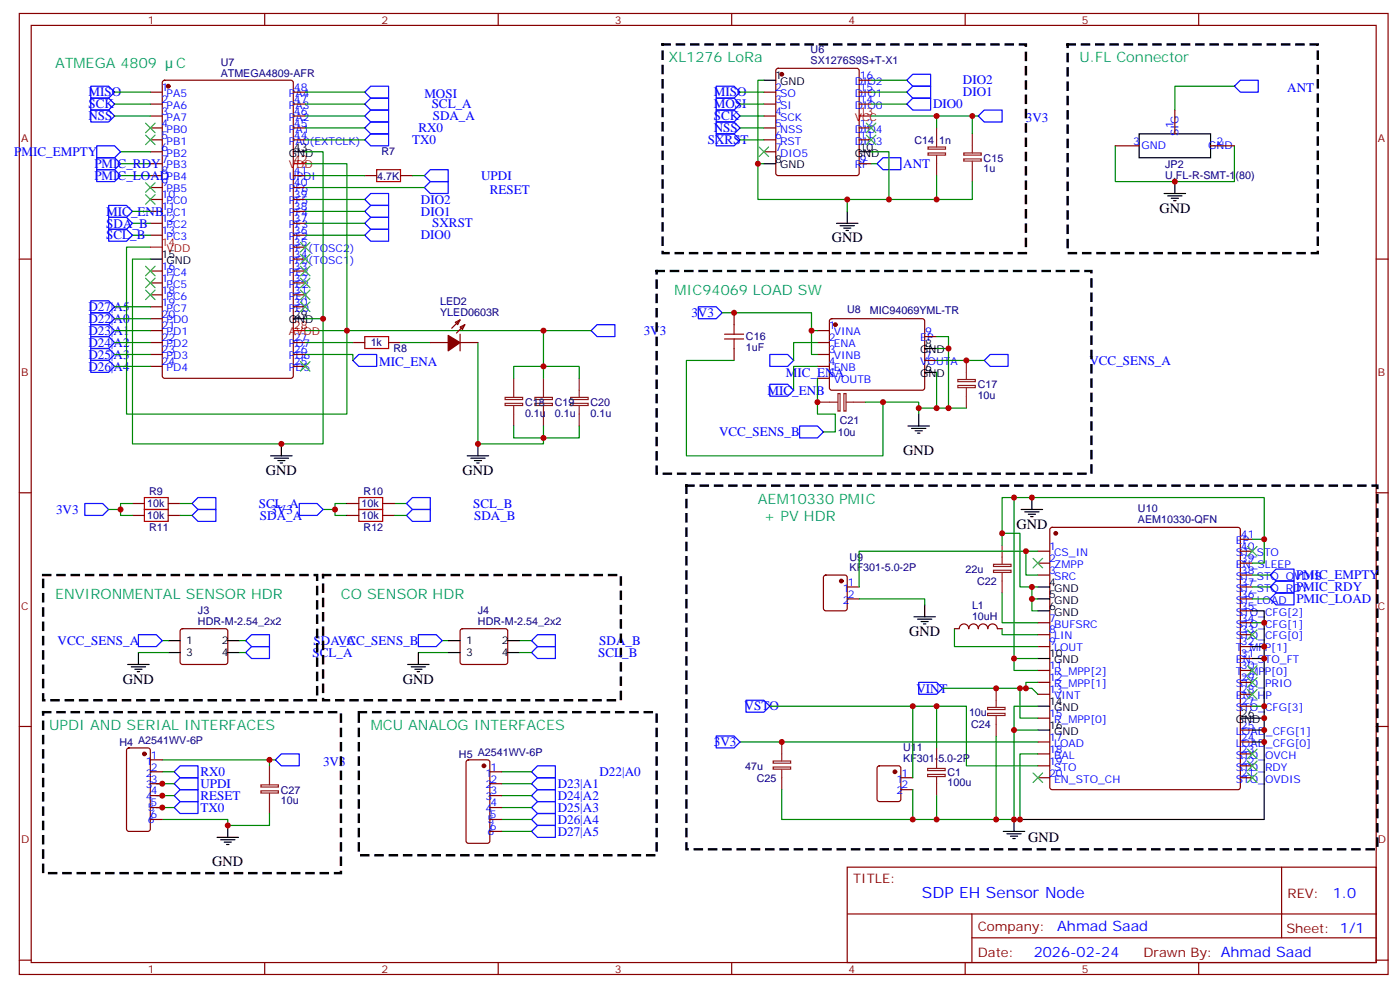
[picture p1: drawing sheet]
<svg xmlns="http://www.w3.org/2000/svg" width="415mm" height="292mm" viewBox="0 0 415 292" stroke-linecap="round" stroke-linejoin="round" font-family="sans-serif">
<g fill="none" stroke="#870000" stroke-width=".35">
<path d="M5.7 4h405.4v284.3h-405.4zM9.2 7.5h398.3v277.3h-398.3zM78.4 4v3.5M147.5 4v3.5M216.7 4v3.5M285.8 4v3.5M355 4v3.5M44.5 27.3h3.5M44.5 30.8h3.5M44.5 34.3h3.5M44.5 37.9h3.5M48.3 23.9l.5-.2h37.3l.7 .5 .1 87-.5 .7h-37.6l-.7-.4-.1-87.1z"/>
<path d="M86.9 27.3h3.5M86.9 30.8h3.5M86.9 34.3h3.5M86.9 37.9h3.5M226.2 27.3h3.5M226.2 30.8h3.5M226.2 34.3h3.5M226.2 37.9h3.5M230 20.4l.4-.2h23.3l.5 .2 .2 .5v30.4l-.2 .5-.5 .2h-23.3l-.5-.3-.2-.4v-30.4zM254.4 27.3h3.6M254.4 30.8h3.6M254.4 37.9h3.6"/>
<path d="M254.4 23.7h3.6M347.9 32.6v7M44.5 41.4h3.5M44.5 44.9h3.5M44.5 48.4h3.5M44.5 52h3.5M44.5 55.5h3.5M44.5 59h3.5M86.9 41.4h3.5M86.9 52h3.5M86.9 55.5h3.5M86.9 59h3.5"/>
<path d="M108 52h3.5M118.6 52h3.5M226.2 41.4h3.5M226.2 44.9h3.5M254.4 41.4h3.6M254.4 48.4h3.6M330.3 43.1h7M358.5 43.1h7M5.7 76.7h3.5M44.5 62.5h3.5M44.5 66.1h3.5M44.5 69.6h3.5"/>
<path d="M86.9 76.7h3.5M86.9 62.5h3.5M86.9 66.1h3.5M86.9 69.6h3.5M86.9 73.1h3.5M407.5 76.7h3.6M44.5 80.2h3.5M44.5 83.7h3.5M44.5 87.2h3.5M44.5 90.8h3.5M44.5 94.3h3.5M44.5 97.8h3.5"/>
<path d="M86.9 80.2h3.5M86.9 83.7h3.5M86.9 87.2h3.5M86.9 90.8h3.5M134.8 95.4l1.4-.7-.7 1.4zM136.2 96.8l1.5-.7-.8 1.4zM136.2 98.9v4.9M136.2 94.7l-2.4 2.4M137.7 96.1l-2.5 2.4M217.4 92.5v3.6M242.1 97.8h3.5M245.8 94.5l.5-.2h26.8l.5 .2 .2 .5v20l-.7 .5-27.1-.1-.4-.6v-19.8z"/>
<path d="M273.8 99.6h3.6M44.5 101.4h3.5M44.5 104.9h3.5M44.5 108.4h3.5M86.9 101.4h3.5M86.9 104.9h3.5M86.9 108.4h3.5M104.5 101.4h3.5M115.1 101.4h3.5M127.4 101.4h5.3M136.2 101.4h5.3M217.4 103.1v3.5"/>
<path d="M242.1 101.4h3.5M242.1 104.9h3.5M242.1 108.4h3.5M242.1 111.9h3.5M273.8 106.6h3.6M5.7 145.8h3.5M39.2 149h3.6M39.2 152.5h3.6M49.8 149h3.5M49.8 152.5h3.5M102.7 149h3.6M102.7 152.5h3.6"/>
<path d="M113.3 149h3.5M113.3 152.5h3.5M311.1 156.2l.5-.2h55l.5 .2 .2 .5v76.2l-.2 .5-.5 .2h-55l-.5-.2-.2-.5v-76.2zM367.3 159.6h3.5M407.5 145.8h3.6M244.1 170.4l.4-.3h5.7l.6 .5 .1 9.4-.5 .7h-5.9l-.6-.4-.1-9.4zM250.9 177.2h3.5M250.9 173.7h3.5M307.3 163.1h3.6M307.3 166.6h3.6M307.3 170.1h3.6M367.3 163.1h3.5"/>
<path d="M367.3 166.6h3.5M367.3 170.1h3.5M367.3 177.2h3.5M367.3 173.7h3.5M53.6 186.2l.4-.2h12.7l.5 .2 .3 .5-.1 9.5-.7 .4-12.9-.1-.5-.6v-9.2zM136.5 186.2l.4-.2h12.7l.5 .2 .3 .5-.1 9.5-.7 .4-12.9-.1-.5-.6v-9.2zM282.6 186h1.5a1.41 1.41 0 0 1 1.4-1.4 1.41 1.41 0 0 1 1.4 1.4 1.41 1.41 0 0 1 1.4-1.4 1.41 1.41 0 0 1 1.4 1.4 1.41 1.41 0 0 1 1.4-1.4 1.41 1.41 0 0 1 1.4 1.4 1.41 1.41 0 0 1 1.4-1.4 1.41 1.41 0 0 1 1.4 1.4h1.5M307.3 184.3h3.6M307.3 187.8h3.6M307.3 191.3h3.6M307.3 198.4h3.6M367.3 184.3h3.5"/>
<path d="M367.3 187.8h3.5M367.3 191.3h3.5M367.3 198.4h3.5M367.3 194.8h3.5M367.3 180.7h3.5M5.7 214.9h3.5M307.3 201.9h3.6M307.3 205.4h3.6M307.3 212.5h3.6M307.3 219.5h3.6M367.3 201.9h3.5M367.3 205.4h3.5"/>
<path d="M367.3 219.5h3.5M367.3 216h3.5M367.3 209h3.5M407.5 214.9h3.6M37.7 221.5l.5-.2h5.6l.7 .4v23.6l-.4 .6-5.9 .1-.7-.5v-23.5zM44.5 228.4h3.5M44.5 231.9h3.5M44.5 235.4h3.5M44.5 238.9h3.5M44.5 224.8h3.5M138.2 225l.5-.2h5.7l.6 .5 .1 23.5-.5 .7h-5.9l-.6-.4-.1-23.6zM145.1 228.4h3.5"/>
<path d="M145.1 231.9h3.5M145.1 235.4h3.5M145.1 238.9h3.5M259.9 226.8l.5-.2h5.7l.6 .4 .1 9.5-.5 .6-5.9 .1-.6-.5-.1-9.4zM266.8 230.1h3.5M266.8 233.6h3.5M307.3 223.1h3.6M307.3 226.6h3.6M307.3 230.1h3.6M367.3 223.1h3.5M367.3 226.6h3.5M367.3 230.1h3.5"/>
<path d="M44.5 242.5h3.5M145.1 242.5h3.5M145.1 246h3.5M250.9 256.6h156.6v28.2h-156.6zM379.5 256.6v20.9M250.9 270.4h156.5M287.8 277.5h119.6M287.8 270.4v14.1M5.7 284.1h3.5M78.4 284.8v3.5M147.5 284.8v3.5M216.7 284.8v3.5"/>
<path d="M285.8 284.8v3.5M355 284.8v3.5M407.5 284.1h3.6"/>
</g>
<g fill="#870000" stroke="#870000" stroke-width=".35">
<path d="M132.7 99.2l3.5 2.2-3.5 2.4z"/>
<circle cx="49.8" cy="25.5" r=".53"/>
<circle cx="231.5" cy="22" r=".53"/>
<circle cx="247.4" cy="96.1" r=".53"/>
<circle cx="312.6" cy="157.8" r=".53"/>
<circle cx="143.3" cy="226.6" r=".53"/>
<circle cx="42.8" cy="223.1" r=".53"/>
<circle cx="249.1" cy="171.9" r=".53"/>
<circle cx="265" cy="228.4" r=".53"/>
</g>
<path d="M254.4 34.3h3.6M86.9 48.4h3.5M44.5 73.1h3.5M86.9 97.8h3.5" fill="none" stroke="#f00" stroke-width=".35"/>
<g fill="none" stroke="#000" stroke-width=".35">
<path d="M226.2 23.7h3.5M337.3 39.6h21.2v7.1h-21.2zM86.9 44.9h3.5M226.2 48.4h3.5M254.4 44.9h3.6M344.7 57.3h6.4M345.8 58h4.2M346.9 58.7h2.1M347.6 59.4h.7M347.9 53.7v3.6M44.5 76.7h3.5M247.7 66.1h6.4"/>
<path d="M248.8 66.8h4.2M249.8 67.5h2.2M250.5 68.2h.7M250.9 62.5v3.6M86.9 94.3h3.5M273.8 110.2h3.6M273.8 103.1h3.6M80.2 134.9h6.3M81.2 135.6h4.2M82.3 136.3h2.1M83 137h.7M83.3 131.3v3.6"/>
<path d="M138.4 134.9h6.3M139.4 135.6h4.3M140.5 136.3h2.1M141.2 137h.7M141.5 131.3v3.6M268.9 126h6.3M269.9 126.8h4.3M271 127.5h2.1M271.7 128.2h.7M272.1 122.5v3.5M302.4 150.7h6.4M303.5 151.4h4.2"/>
<path d="M304.5 152.2h2.1M305.2 152.9h.7M305.6 147.2v3.5M273.8 179v3.5M307.3 173.7h3.6M307.3 177.2h3.6M37.8 196.6h6.4M38.9 197.3h4.2M39.9 198h2.2M40.6 198.7h.7M41 193.1v3.5M49.8 189.5h3.5"/>
<path d="M49.8 193.1h3.5M67.5 189.5h3.5M67.5 193.1h3.5M120.7 196.6h6.4M121.8 197.3h4.2M122.8 198h2.2M123.5 198.7h.7M123.9 193.1v3.5M132.7 189.5h3.5M132.7 193.1h3.5M150.4 189.5h3.5M150.4 193.1h3.5"/>
<path d="M270.7 182.5h6.3M271.7 183.2h4.2M272.8 183.9h2.1M273.5 184.6h.7M307.3 180.7h3.6M307.3 194.8h3.6M370.8 180.7h3.6v31.8M370.8 194.8h3.6M370.8 191.3h3.6M307.3 209h3.6M307.3 216h3.6M367.3 212.5h7.1v30h-72.4"/>
<path d="M370.8 216h3.6M370.8 219.5h3.6M64.3 247.8h6.3M65.3 248.5h4.3M66.4 249.2h2.1M67.1 249.9h.7M67.5 244.2v3.6M297.1 246h6.4M298.2 246.7h4.2M299.2 247.4h2.1M299.9 248.1h.7M300.3 242.5v3.5"/>
</g>
<g fill="none" stroke="#00f" stroke-width=".35">
<path d="M26.9 25.5h5.3l1.7 1.8-1.7 1.7h-5.3zM26.9 29h5.3l1.7 1.8-1.7 1.8h-5.3zM26.9 32.6h5.3l1.7 1.7-1.7 1.8h-5.3zM108 34.3l1.8-1.7h5.3v3.5h-5.3zM109.8 39.6h5.3v3.5h-5.3l-1.8-1.7zM109.8 36.1h5.3v3.5h-5.3l-1.8-1.7zM109.8 29h5.3v3.6h-5.3l-1.8-1.8zM109.8 25.5h5.3v3.5h-5.3l-1.8-1.7zM212.1 25.5h5.3l1.7 1.8-1.7 1.7h-5.3zM212.1 29h5.3l1.7 1.8-1.7 1.8h-5.3zM212.1 32.6h5.3l1.7 1.7-1.7 1.8h-5.3zM212.1 36.1h5.3l1.7 1.8-1.7 1.7h-5.3z"/>
<path d="M212.1 39.6h5.3l1.7 1.8-1.7 1.7h-5.3zM270.3 29h5.3v3.6h-5.3l-1.8-1.8zM270.3 25.5h5.3v3.5h-5.3l-1.8-1.7zM270.3 22h5.3v3.5h-5.3l-1.8-1.8zM289.7 34.3l1.8-1.7h5.3v3.5h-5.3zM367.3 23.7h5.3v3.6h-5.3l-1.8-1.8zM28.6 43.1h5.3l1.8 1.8-1.8 1.8h-5.3zM28.6 46.7h5.3l1.8 1.7-1.8 1.8h-5.3zM28.6 50.2h5.3l1.8 1.8-1.8 1.7h-5.3zM109.8 57.3h5.3v3.5h-5.3l-1.8-1.8zM127.4 53.7h5.3v3.6h-5.3l-1.7-1.8zM127.4 50.2h5.3v3.5h-5.3l-1.7-1.7z"/>
<path d="M261.5 46.7h5.3v3.5h-5.3l-1.8-1.8zM32.2 60.8h5.3l1.7 1.7-1.7 1.8h-5.3zM32.2 64.3h5.3l1.7 1.8-1.7 1.7h-5.3zM32.2 67.8h5.3l1.7 1.8-1.7 1.8h-5.3zM109.8 67.8h5.3v3.6h-5.3l-1.8-1.8zM109.8 64.3h5.3v3.5h-5.3l-1.8-1.7zM109.8 60.8h5.3v3.5h-5.3l-1.8-1.8zM26.9 96.1h5.3l1.7 1.7-1.7 1.8h-5.3zM26.9 92.5h5.3l1.7 1.8-1.7 1.8h-5.3zM26.9 99.6h5.3l1.7 1.8-1.7 1.7h-5.3zM26.9 89h5.3l1.7 1.8-1.7 1.7h-5.3zM176.8 96.1h5.3v3.5h-5.3l-1.8-1.8z"/>
<path d="M206.8 90.8h5.3l1.8 1.7-1.8 1.8h-5.3zM26.9 106.6h5.3l1.7 1.8-1.7 1.8h-5.3zM26.9 103.1h5.3l1.7 1.8-1.7 1.7h-5.3zM104.5 106.6l1.8-1.7h5.2v3.5h-5.2zM228 104.9h5.3l1.7 1.7-1.7 1.8h-5.3zM228 113.7h5.3l1.7 1.8-1.7 1.7h-5.3zM293.2 104.9h5.3v3.5h-5.3l-1.7-1.8zM236.8 126h5.3l1.7 1.8-1.7 1.8h-5.3zM25.1 149h5.3l1.8 1.7-1.8 1.8h-5.3zM58.6 150.7h5.3v3.6h-5.3l-1.7-1.8zM58.6 147.2h5.3v3.5h-5.3l-1.7-1.7zM88.6 149h5.3l1.8 1.7-1.8 1.8h-5.3z"/>
<path d="M122.1 147.2h5.3v3.5h-5.3l-1.7-1.7zM122.1 150.7h5.3v3.6h-5.3l-1.7-1.8zM376.1 170.1l1.8-1.7h5.3v3.5h-5.3zM377.9 171.9h5.3v3.5h-5.3l-1.8-1.7zM377.9 175.4h5.3v3.6h-5.3l-1.8-1.8zM41 187.8h5.3l1.7 1.7-1.7 1.8h-5.3zM74.5 187.8h5.3v3.5h-5.3l-1.8-1.8zM74.5 191.3h5.3v3.5h-5.3l-1.8-1.7zM123.9 187.8h5.3l1.8 1.7-1.8 1.8h-5.3zM159.2 187.8h5.3v3.5h-5.3l-1.8-1.8zM159.2 191.3h5.3v3.5h-5.3l-1.8-1.7zM212.1 217.8h5.3l1.7 1.7-1.7 1.8h-5.3z"/>
<path d="M220.9 207.2h5.3l1.8 1.8-1.8 1.7h-5.3zM272.1 201.9h5.3l1.7 1.8-1.7 1.7h-5.3zM51.6 238.9l1.7-1.7h5.3v3.5h-5.3zM53.3 230.1h5.3v3.5h-5.3l-1.7-1.7zM53.3 226.6h5.3v3.5h-5.3l-1.7-1.7zM53.3 233.6h5.3v3.6h-5.3l-1.7-1.8zM83.3 223.1h5.3v3.5h-5.3l-1.7-1.8zM159.2 233.6h5.3v3.6h-5.3l-1.8-1.8zM159.2 230.1h5.3v3.5h-5.3l-1.8-1.7zM159.2 226.6h5.3v3.5h-5.3l-1.8-1.7zM159.2 237.2h5.3v3.5h-5.3l-1.8-1.8zM159.2 240.7h5.3v3.5h-5.3l-1.8-1.7z"/>
<path d="M159.2 244.2h5.3v3.6h-5.3l-1.8-1.8z"/>
</g>
<g fill="none" stroke="#008700" stroke-width=".35">
<path d="M33.9 27.3h10.6M33.9 30.8h10.6M33.9 34.3h10.6M90.4 27.3h17.6M90.4 30.8h17.6M90.4 34.3h17.6M90.4 37.9h17.6M219.1 27.3h7.1M219.1 30.8h7.1M219.1 34.3h7.1M219.1 37.9h7.1M226.2 23.7h-1.8v24.7h1.8"/>
<path d="M258 27.3h10.5M258 30.8h10.5M258 34.3h31.7M258 23.7h10.5M277.4 34.3v3.6M287.9 34.3v5.3M365.5 25.5h-17.6v7.1M35.7 52h8.8M35.7 48.4h8.8M35.7 44.9h8.8M90.4 44.9h5.3v49.4M90.4 48.4h12.3v74.1h-65.2v-49.4h7"/>
<path d="M90.4 41.4h17.6M90.4 52h17.6M90.4 55.5h35.3M90.4 59h17.6M122.1 52h3.6M219.1 41.4h7.1M250.9 59v3.5M258 44.9h5.2v14.1h-38.8v-10.6M258 48.4h1.7M277.4 52v7M287.9 53.7v5.3h-24.7M330.3 43.1v10.6h35.2v-10.6"/>
<path d="M39.2 69.6h5.3M39.2 66.1h5.3M39.2 62.5h5.3M44.5 76.7h-5.3v54.6h56.5v-37h-5.3M90.4 69.6h17.6M90.4 66.1h17.6M90.4 62.5h17.6M33.9 97.8h10.6M33.9 94.3h10.6M33.9 90.8h10.6M90.4 97.8h84.6M160.9 97.8v10.6h10.6v3.5"/>
<path d="M213.9 92.5h26.4v5.3h1.8M240.3 97.8v7.1h1.8M277.4 99.6h3.5v3.5M33.9 101.4h10.6M33.9 104.9h10.6M33.9 108.4h10.6M90.4 104.9h14.1v1.7M90.4 101.4h14.1M118.6 101.4h8.8M141.5 101.4v29.9h19.4v-1.7h10.6v-3.6M152.1 111.9v-3.5h8.8v3.5M217.4 106.6h-14.1v28.3h58.2v-15.9"/>
<path d="M242.1 101.4h-7.1v5.2M242.1 108.4h-7.1v7.1M242.1 111.9v10.6h5.3v5.3h-3.6M256.2 119h15.9v1.8M277.4 103.1h3.5v17.7M277.4 106.6h14.1M277.4 110.2v10.6M152.1 126v3.6h8.8v-3.6M286.2 120.8h-14.1v1.7M35.7 150.7v1.8h3.5M39.2 149h-3.5v1.7h-3.5M53.3 149h3.6"/>
<path d="M53.3 152.5h3.6M99.2 150.7v1.8h3.5M102.7 149h-3.5v1.7h-3.5M116.8 149h3.6M116.8 152.5h3.6M296.8 157.8h5.2v15.9h3.6M300.3 147.2v47.6h7M370.8 159.6h3.6v-12.4h-77.6v14.1M374.4 159.6v7h-3.6M254.4 177.2h19.4v1.8M296.8 175.4v8.9h10.5M303.8 163.1h-49.4v10.6"/>
<path d="M305.6 177.2v3.5h1.7M307.3 173.7h-1.7v3.5h1.7M307.3 163.1h-3.5v7h3.5M370.8 173.7h5.3M370.8 170.1h5.3M370.8 177.2h5.3M41 193.1h8.8M48 189.5h1.8M71 189.5h1.7M71 193.1h1.7M123.9 193.1h8.8M131 189.5h1.7"/>
<path d="M153.9 189.5h3.5M153.9 193.1h3.5M282.6 186v5.3h24.7M296.8 186v1.8h10.5M300.3 194.8v3.6h7M370.8 184.3h3.6M219.1 219.5h88.2M228 209h58.2v17.6h21.1M270.3 209v21.1M277.4 209v12.3M279.1 203.7h26.5l1.7 1.7M300.3 216h7"/>
<path d="M302 203.7v8.8h5.3M307.3 209h-7v33.5h-5.3v-24.7M307.3 201.9h-3.5v1.8M370.8 209h3.6M46.3 231.9h5.3M46.3 238.9h5.3M46.3 235.4h5.3M48 224.8h31.8M48 228.4h3.6M81.6 224.8h-1.8v1.8M148.6 231.9h8.8M148.6 238.9h8.8"/>
<path d="M148.6 228.4h8.8M148.6 235.4h8.8M231.5 233.6v8.9h63.5M270.3 233.6v8.9M277.4 235.4v7.1M307.3 223.1h-5.3v19.4h-1.7M79.8 240.7v3.5h-12.3v-1.7h-19.5M148.6 242.5h8.8M148.6 246h8.8"/>
</g>
<path d="M111.5 50.2h7.1v3.5h-7.1zM108 99.6h7.1v3.5h-7.1zM214.6 98.9h5.6M217.4 96.1v2.8M214.6 100.3h5.6M217.4 100.3v2.8M42.8 147.2h7v3.5h-7zM42.8 150.7h7v3.6h-7zM106.3 150.7h7v3.6h-7zM106.3 147.2h7v3.5h-7z" fill="none" stroke="#a10000" stroke-width=".35"/>
<g fill="none" stroke="#8c2424" stroke-width=".35">
<path d="M277.4 37.9v5.6M287.9 39.6v5.7M274.8 45.3h5.2v.6h-5.2zM274.8 43.5h5.2v.6h-5.2zM277.4 46v6M285.4 47h5.2v.7h-5.2zM285.4 45.3h5.2v.6h-5.2zM287.9 47.7v6M149.6 119.3h5.2v.7h-5.2zM149.6 117.6h5.2v.6h-5.2zM152.1 111.9v5.7M158.4 119.3h5.2v.7h-5.2z"/>
<path d="M158.4 117.6h5.2v.6h-5.2zM160.9 111.9v5.7M169 119.3h5.2v.7h-5.2zM169 117.6h5.2v.6h-5.2zM171.5 111.9v5.7M242.1 119h6M248.1 116.5h.7v5.1h-.7zM249.9 116.5h.6v5.1h-.6zM250.5 119h5.7M283.6 114.1h5.2v.6h-5.2zM283.6 112.3h5.2v.6h-5.2zM286.2 106.6v5.7"/>
<path d="M286.2 114.8v6M152.1 120.1v5.9M160.9 120.1v5.9M171.5 120.1v5.9M294.2 168.7h5.2v.7h-5.2zM294.2 167h5.2v.6h-5.2zM296.8 161.3v5.7M296.8 169.4v6M231.5 219.5v5.7M292.5 211.1h5.1v.6h-5.1zM292.5 209.3h5.1v.6h-5.1zM295 203.7v5.6"/>
<path d="M295 211.8v6M77.3 234h5.1v.6h-5.1zM77.3 232.2h5.1v.7h-5.1zM79.8 226.6v5.6M79.8 234.7v6M229 226.9h5.1v.7h-5.1zM229 225.2h5.1v.6h-5.1zM231.5 227.6v6M274.7 227.4h5.2v.6h-5.2zM274.7 229.1h5.2v.7h-5.2zM277.4 221.3v6M277.4 229.8v5.6"/>
</g>
<g fill="none" stroke="#3c3" stroke-width=".35">
<path d="M43.1 36.4l2.8 2.9M43.1 40l2.8 2.8M45.9 36.4l-2.8 2.9M45.9 40l-2.8 2.8M256.5 36.4l2.9 2.9M256.5 40l2.9 2.8M259.4 36.4l-2.9 2.9M259.4 40l-2.9 2.8M43.1 54.1l2.8 2.8M43.1 57.6l2.8 2.8M45.9 54.1l-2.8 2.8M45.9 57.6l-2.8 2.8"/>
<path d="M224.8 43.5l2.8 2.8M227.6 43.5l-2.8 2.8M43.1 78.8l2.8 2.8M45.9 78.8l-2.8 2.8M89 78.8l2.8 2.8M89 75.2l2.8 2.9M89 71.7l2.8 2.8M91.8 78.8l-2.8 2.8M91.8 75.2l-2.8 2.9M91.8 71.7l-2.8 2.8M43.1 82.3l2.8 2.8M43.1 85.8l2.8 2.9"/>
<path d="M45.9 82.3l-2.8 2.8M45.9 85.8l-2.8 2.9M89 89.4l2.8 2.8M89 85.8l2.8 2.9M89 82.3l2.8 2.8M91.8 89.4l-2.8 2.8M91.8 85.8l-2.8 2.9M91.8 82.3l-2.8 2.8M89 107l2.8 2.8M91.8 107l-2.8 2.8M305.9 165.2l2.9 2.8M308.8 165.2l-2.9 2.8"/>
<path d="M369.4 161.7l2.9 2.8M372.3 161.7l-2.9 2.8M369.4 197l2.9 2.8M369.4 186.4l2.9 2.8M372.3 197l-2.9 2.8M372.3 186.4l-2.9 2.8M369.4 200.5l2.9 2.8M369.4 204l2.9 2.8M372.3 200.5l-2.9 2.8M372.3 204l-2.9 2.8M305.9 228.7l2.9 2.8M308.8 228.7l-2.9 2.8"/>
<path d="M369.4 221.7l2.9 2.8M369.4 225.2l2.9 2.8M369.4 228.7l2.9 2.8M372.3 221.7l-2.9 2.8M372.3 225.2l-2.9 2.8M372.3 228.7l-2.9 2.8"/>
</g>
<path d="M196.2 13.2h107.6v61.7h-107.6zM316.2 13.2h74v61.7h-74zM194.5 80.2h128.7v60h-128.7zM203.3 143.7h204.6v107.6h-204.6zM12.8 170.1h81.1v37.1h-81.1zM95.7 170.1h88.2v37.1h-88.2zM12.8 210.7h88.2v47.6h-88.2zM106.3 210.7h88.2v42.3h-88.2z" fill="none" stroke="#000" stroke-width=".71" stroke-dasharray="2.1 2.1"/>
<g fill="#c00">
<circle cx="95.7" cy="94.3" r=".88"/>
<circle cx="102.7" cy="97.8" r=".88"/>
<circle cx="35.7" cy="150.7" r=".88"/>
<circle cx="160.9" cy="129.6" r=".88"/>
<circle cx="160.9" cy="108.4" r=".88"/>
<circle cx="160.9" cy="97.8" r=".88"/>
<circle cx="224.4" cy="48.4" r=".88"/>
<circle cx="250.9" cy="59" r=".88"/>
<circle cx="287.9" cy="34.3" r=".88"/>
<circle cx="263.2" cy="59" r=".88"/>
<circle cx="347.9" cy="53.7" r=".88"/>
<circle cx="83.3" cy="131.3" r=".88"/>
<circle cx="286.2" cy="106.6" r=".88"/>
<circle cx="277.4" cy="120.8" r=".88"/>
<circle cx="280.9" cy="120.8" r=".88"/>
<circle cx="300.3" cy="216" r=".88"/>
<circle cx="300.3" cy="242.5" r=".88"/>
<circle cx="305.6" cy="177.2" r=".88"/>
<circle cx="296.8" cy="157.8" r=".88"/>
<circle cx="305.6" cy="173.7" r=".88"/>
<circle cx="374.4" cy="159.6" r=".88"/>
<circle cx="295" cy="242.5" r=".88"/>
<circle cx="305.6" cy="147.2" r=".88"/>
<circle cx="300.3" cy="147.2" r=".88"/>
<circle cx="302" cy="242.5" r=".88"/>
<circle cx="48" cy="238.9" r=".88"/>
<circle cx="48" cy="235.4" r=".88"/>
<circle cx="48" cy="231.9" r=".88"/>
<circle cx="67.5" cy="244.2" r=".88"/>
<circle cx="79.8" cy="224.8" r=".88"/>
<circle cx="272.1" cy="120.8" r=".88"/>
<circle cx="240.3" cy="97.8" r=".88"/>
<circle cx="280.9" cy="103.1" r=".88"/>
<circle cx="242.1" cy="119" r=".88"/>
<circle cx="217.4" cy="92.5" r=".88"/>
<circle cx="261.5" cy="119" r=".88"/>
<circle cx="99.2" cy="150.7" r=".88"/>
<circle cx="141.5" cy="131.3" r=".88"/>
<circle cx="303.8" cy="163.1" r=".88"/>
<circle cx="303.8" cy="203.7" r=".88"/>
<circle cx="300.3" cy="194.8" r=".88"/>
<circle cx="295" cy="203.7" r=".88"/>
<circle cx="302" cy="203.7" r=".88"/>
<circle cx="374.4" cy="216" r=".88"/>
<circle cx="374.4" cy="219.5" r=".88"/>
<circle cx="270.3" cy="242.5" r=".88"/>
<circle cx="270.3" cy="209" r=".88"/>
<circle cx="231.5" cy="219.5" r=".88"/>
<circle cx="277.4" cy="34.3" r=".88"/>
<circle cx="277.4" cy="59" r=".88"/>
<circle cx="374.4" cy="184.3" r=".88"/>
<circle cx="374.4" cy="212.5" r=".88"/>
<circle cx="374.4" cy="191.3" r=".88"/>
<circle cx="374.4" cy="194.8" r=".88"/>
<circle cx="374.4" cy="209" r=".88"/>
<circle cx="277.4" cy="209" r=".88"/>
<circle cx="277.4" cy="242.5" r=".88"/>
</g>
<text font-size="4.6" fill="#00f" x="273" y="265.6">SDP EH Sensor Node</text>
<g font-size="4.2" fill="#099">
<text x="16.3" y="20.2">ATMEGA 4809</text>
<text x="52.2" y="20.2">C</text>
<text x="198" y="18.5">XL1276 LoRa</text>
<text x="319.7" y="18.5">U.FL Connector</text>
<text x="199.7" y="87.2">MIC94069 LOAD SW</text>
<text x="224.4" y="149">AEM10330 PMIC</text>
<text x="226.2" y="154.3">+ PV HDR</text>
<text x="16.3" y="177.2">ENVIRONMENTAL SENSOR HDR</text>
<text x="101" y="177.2">CO SENSOR HDR</text>
<text x="14.5" y="216">UPDI AND SERIAL INTERFACES</text>
<text x="109.8" y="216">MCU ANALOG INTERFACES</text>
</g>
<g font-size="4.2">
<text x="343.3" y="62.9">GND</text>
<text x="246.3" y="71.7">GND</text>
<text x="267.5" y="134.6">GND</text>
<text x="78.7" y="140.5">GND</text>
<text x="136.9" y="140.5">GND</text>
<text x="301" y="156.4">GND</text>
<text x="269.2" y="188.1">GND</text>
<text x="36.4" y="202.2">GND</text>
<text x="119.3" y="202.2">GND</text>
<text x="304.5" y="249.2">GND</text>
<text x="62.9" y="256.2">GND</text>
</g>
<g font-size="4.2" fill="#00f">
<text x="394.7" y="265.8">1.0</text>
<text x="313.1" y="275.4">Ahmad Saad</text>
<text x="306.1" y="283.2">2026-02-24</text>
</g>
<g font-size="3.9" fill="#00f">
<text x="26.2" y="28.5">MISO</text>
<text x="125.7" y="29">MOSI</text>
<text x="211.4" y="28.5">MISO</text>
<text x="285.2" y="28.5">DIO1</text>
<text x="285.2" y="25">DIO2</text>
<text x="381.2" y="27.3">ANT</text>
<text x="26.2" y="32.1">SCK</text>
<text x="26.2" y="35.6">NSS</text>
<text x="127.8" y="32.1">SCL_A</text>
<text x="128.1" y="35.6">SDA_A</text>
<text x="211.4" y="32.1">MOSI</text>
<text x="211.4" y="35.6">SCK</text>
<text x="276.3" y="32.1">DIO0</text>
<text x="123.9" y="39.1">RX0</text>
<text x="211.4" y="39.1">NSS</text>
<text x="303.8" y="36.1">3V3</text>
<text x="4.2" y="46.2">PMIC_EMPTY</text>
<text x="122" y="42.6">TX0</text>
<text x="209.6" y="42.7">SXRST</text>
<text x="27.9" y="49.7">PMIC_RDY</text>
<text x="27.9" y="53.2">PMIC_LOAD</text>
<text x="142.5" y="53.2">UPDI</text>
<text x="267.5" y="49.7">ANT</text>
<text x="145.1" y="57.3">RESET</text>
<text x="31.5" y="63.8">MIC_ENB</text>
<text x="124.7" y="63.8">DIO1</text>
<text x="124.7" y="60.3">DIO2</text>
<text x="31.5" y="67.3">SDA_B</text>
<text x="31.5" y="70.9">SCL_B</text>
<text x="124.6" y="70.8">DIO0</text>
<text x="128" y="67.3">SXRST</text>
<text x="26.2" y="95.6">D22|A0</text>
<text x="26.2" y="92">D27|A5</text>
<text x="204.7" y="93.8">3V3</text>
<text x="26.2" y="99.1">D23|A1</text>
<text x="190.6" y="99.1">3V3</text>
<text x="26.2" y="106.2">D25|A3</text>
<text x="26.2" y="102.6">D24|A2</text>
<text x="322.6" y="108">VCC_SENS_A</text>
<text x="26.2" y="109.7">D26|A4</text>
<text x="112.3" y="108.2">MIC_ENA</text>
<text x="232.7" y="111.4">MIC_ENA</text>
<text x="227.3" y="116.7">MIC_ENB</text>
<text x="212.9" y="129.1">VCC_SENS_B</text>
<text x="16.6" y="152">3V3</text>
<text x="76.7" y="150.2">SCL_A</text>
<text x="77" y="153.8">SDA_A</text>
<text x="80.1" y="152">3V3</text>
<text x="140.1" y="150.2">SCL_B</text>
<text x="140.4" y="153.8">SDA_B</text>
<text x="383.8" y="171.3">PMIC_EMPTY</text>
<text x="383.8" y="174.9">PMIC_RDY</text>
<text x="383.9" y="178.5">PMIC_LOAD</text>
<text x="17.1" y="190.8">VCC_SENS_A</text>
<text x="92.9" y="190.8">SDA_A</text>
<text x="100" y="190.9">VCC_SENS_B</text>
<text x="177.5" y="190.8">SDA_B</text>
<text x="92.6" y="194.3">SCL_A</text>
<text x="177.2" y="194.3">SCL_B</text>
<text x="271.4" y="204.9">VINT</text>
<text x="220.5" y="210.2">VSTO</text>
<text x="211.4" y="220.8">3V3</text>
<text x="95.7" y="226.6">3V3</text>
<text x="59.3" y="233.2">UPDI</text>
<text x="59.3" y="229.6">RX0</text>
<text x="165.2" y="233.2">D23|A1</text>
<text x="177.5" y="229.6">D22|A0</text>
<text x="59.3" y="236.7">RESET</text>
<text x="165.2" y="236.7">D24|A2</text>
<text x="59.3" y="240.2">TX0</text>
<text x="165.2" y="240.2">D25|A3</text>
<text x="165.2" y="243.7">D26|A4</text>
<text x="165.2" y="247.3">D27|A5</text>
</g>
<g font-size="3.9" fill="#800">
<text x="252.7" y="261.2">TITLE:</text>
<text x="381.3" y="265.8">REV:</text>
<text x="289.6" y="275.4">Company:</text>
<text x="380.9" y="276">Sheet: 1/1</text>
<text x="289.6" y="283">Date:</text>
<text x="338.6" y="283.1">Drawn By: Ahmad Saad</text>
</g>
<g font-size="3.2" fill="#800">
<text x="43.8" y="7">1</text>
<text x="113" y="7">2</text>
<text x="182.1" y="7">3</text>
<text x="251.2" y="7">4</text>
<text x="320.4" y="7">5</text>
<text x="6.2" y="42.1">A</text>
<text x="408.1" y="42.1">A</text>
<text x="6.2" y="111.2">B</text>
<text x="408.1" y="111.2">B</text>
<text x="6.2" y="180.4">C</text>
<text x="408.1" y="180.4">C</text>
<text x="6.2" y="249.5">D</text>
<text x="408.1" y="249.5">D</text>
<text x="43.8" y="287.8">1</text>
<text x="113" y="287.8">2</text>
<text x="182.1" y="287.8">3</text>
<text x="251.2" y="287.8">4</text>
<text x="320.4" y="287.8">5</text>
</g>
<g font-size="3.2" fill="#000080">
<text x="240" y="15.8">U6</text>
<text x="65.4" y="22.7">ATMEGA4809-AFR</text>
<text x="65.4" y="19.5">U7</text>
<text x="240" y="19">SX1276S9S+T-X1</text>
<text x="113" y="46">R7</text>
<text x="270.8" y="42.5">C14</text>
<text x="278.1" y="42.5">1n</text>
<text x="291.3" y="47.8">C15</text>
<text x="111.7" y="53.1">4.7K</text>
<text x="291.3" y="51">1u</text>
<text x="345.1" y="52.9">U.FL-R-SMT-1(80)</text>
<text x="345.1" y="49.7">JP2</text>
<text x="130.3" y="93.6">YLED0603R</text>
<text x="130.3" y="90.4">LED2</text>
<text x="250.9" y="92.5">U8</text>
<text x="257.6" y="93">MIC94069YML-TR</text>
<text x="220.9" y="100.7">C16</text>
<text x="109.8" y="102.5">1k</text>
<text x="116.5" y="104.3">R8</text>
<text x="220.9" y="103.9">1uF</text>
<text x="289.5" y="118">10u</text>
<text x="289.5" y="114.8">C17</text>
<text x="155.5" y="123.3">0.1u</text>
<text x="155.5" y="120.1">C18</text>
<text x="164.3" y="123.3">0.1u</text>
<text x="164.3" y="120.1">C19</text>
<text x="174.9" y="123.3">0.1u</text>
<text x="174.9" y="120.1">C20</text>
<text x="248.7" y="125.6">C21</text>
<text x="248.1" y="129.1">10u</text>
<text x="44.2" y="146.6">R9</text>
<text x="107.7" y="146.6">R10</text>
<text x="43.6" y="150.1">10k</text>
<text x="43.6" y="153.7">10k</text>
<text x="107.1" y="153.7">10k</text>
<text x="107.1" y="150.1">10k</text>
<text x="337" y="154.8">AEM10330-QFN</text>
<text x="337" y="151.5">U10</text>
<text x="44.2" y="157.2">R11</text>
<text x="107.7" y="157.2">R12</text>
<text x="251.6" y="165.8">U9</text>
<text x="251.6" y="169">KF301-5.0-2P</text>
<text x="285.9" y="169.5">22u</text>
<text x="289.4" y="173.1">C22</text>
<text x="58.6" y="185">HDR-M-2.54_2x2</text>
<text x="58.6" y="181.7">J3</text>
<text x="141.5" y="185">HDR-M-2.54_2x2</text>
<text x="141.5" y="181.7">J4</text>
<text x="287.8" y="183.5">10uH</text>
<text x="287.8" y="180.3">L1</text>
<text x="287" y="211.8">10u</text>
<text x="287.6" y="215.4">C24</text>
<text x="35.4" y="220.7">H4 A2541WV-6P</text>
<text x="135.9" y="224.2">H5 A2541WV-6P</text>
<text x="220.7" y="227.7">47u</text>
<text x="267.5" y="225.5">KF301-5.0-2P</text>
<text x="267.5" y="222.3">U11</text>
<text x="224.1" y="231.3">C25</text>
<text x="280.6" y="232.6">100u</text>
<text x="280.6" y="229.6">C1</text>
<text x="83.1" y="238">10u</text>
<text x="83.1" y="234.8">C27</text>
</g>
<g font-size="3.2">
<text x="229.6" y="23.4">1</text>
<text x="231" y="25.2">GND</text>
<text x="85.5" y="46.3">GND</text>
<text x="87" y="44.6">43</text>
<text x="253.1" y="46.3">GND</text>
<text x="254.6" y="44.6">10</text>
<text x="229.6" y="48.1">8</text>
<text x="231" y="49.8">GND</text>
<text x="47.9" y="76.3">15</text>
<text x="49.4" y="78.1">GND</text>
<text x="85.5" y="95.7">GND</text>
<text x="87" y="93.9">29</text>
<text x="272.5" y="104.5">GND</text>
<text x="274" y="102.8">8</text>
<text x="272.5" y="111.6">GND</text>
<text x="274" y="109.8">6</text>
<text x="310.7" y="173.3">4</text>
<text x="310.7" y="176.8">5</text>
<text x="312.2" y="175.1">GND</text>
<text x="312.2" y="178.6">GND</text>
<text x="310.7" y="180.4">6</text>
<text x="312.2" y="182.1">GND</text>
<text x="55.1" y="190.6">1</text>
<text x="65.7" y="190.6">2</text>
<text x="138" y="190.6">1</text>
<text x="148.6" y="190.6">2</text>
<text x="55.1" y="194.1">3</text>
<text x="65.7" y="194.1">4</text>
<text x="138" y="194.1">3</text>
<text x="148.6" y="194.1">4</text>
<text x="310.7" y="194.5">10</text>
<text x="312.2" y="196.3">GND</text>
<text x="310.7" y="208.6">14</text>
<text x="310.7" y="215.7">16</text>
<text x="312.2" y="210.4">GND</text>
<text x="366" y="213.9">GND</text>
<text x="367.5" y="212.1">26</text>
<text x="312.2" y="217.4">GND</text>
</g>
<g font-size="3.2" fill="#00f">
<text x="254.6" y="23.4">16</text>
<text x="47.9" y="26.9">1</text>
<text x="49.4" y="28.7">PA5</text>
<text x="85.5" y="28.7">PA4</text>
<text x="87" y="26.9">48</text>
<text x="229.6" y="26.9">2</text>
<text x="231" y="28.7">SO</text>
<text x="253.1" y="28.7">DIO1</text>
<text x="253.1" y="25.2">DIO2</text>
<text x="254.6" y="26.9">15</text>
<text x="47.9" y="30.4">2</text>
<text x="47.9" y="34">3</text>
<text x="49.4" y="32.2">PA6</text>
<text x="49.4" y="35.7">PA7</text>
<text x="85.5" y="35.7">PA2</text>
<text x="85.5" y="32.2">PA3</text>
<text x="87" y="34">46</text>
<text x="87" y="30.4">47</text>
<text x="229.6" y="30.4">3</text>
<text x="229.6" y="34">4</text>
<text x="231" y="32.2">SI</text>
<text x="231" y="35.7">SCK</text>
<text x="253.1" y="32.2">DIO0</text>
<text x="254.6" y="30.4">14</text>
<text x="47.9" y="37.5">4</text>
<text x="47.9" y="41">5</text>
<text x="49.4" y="39.3">PB0</text>
<text x="85.5" y="39.3">PA1</text>
<text x="87" y="41">44</text>
<text x="87" y="37.5">45</text>
<text x="229.6" y="37.5">5</text>
<text x="229.6" y="41">6</text>
<text x="231" y="39.3">NSS</text>
<text x="253.1" y="39.3">DIO4</text>
<text x="254.6" y="41">11</text>
<text x="254.6" y="37.5">12</text>
<text x="347.6" y="37.9" transform="rotate(-90 347.6 37.9)">1</text>
<text x="349" y="40.3" transform="rotate(-90 349 40.3)">SIG</text>
<text x="47.9" y="44.6">6</text>
<text x="49.4" y="42.8">PB1</text>
<text x="49.4" y="46.3">PB2</text>
<text x="85.5" y="42.8">PA0(EXTCLK)</text>
<text x="229.6" y="44.6">7</text>
<text x="231" y="42.8">RST</text>
<text x="231" y="46.3">DIO5</text>
<text x="253.1" y="42.8">DIO3</text>
<text x="335.6" y="42.8">3</text>
<text x="338" y="44.2">GND</text>
<text x="357.8" y="44.2">GND</text>
<text x="360.3" y="42.8">2</text>
<text x="47.9" y="48.1">7</text>
<text x="47.9" y="51.6">8</text>
<text x="49.4" y="49.8">PB3</text>
<text x="49.4" y="53.4">PB4</text>
<text x="85.5" y="53.4">UPDI</text>
<text x="87" y="51.6">41</text>
<text x="253.1" y="49.8">RF</text>
<text x="254.6" y="48.1">9</text>
<text x="47.9" y="55.1">9</text>
<text x="47.9" y="58.7">10</text>
<text x="49.4" y="56.9">PB5</text>
<text x="85.5" y="56.9">PF6</text>
<text x="87" y="58.7">39</text>
<text x="87" y="55.1">40</text>
<text x="47.9" y="62.2">11</text>
<text x="47.9" y="65.7">12</text>
<text x="49.4" y="60.4">PC0</text>
<text x="49.4" y="64">PC1</text>
<text x="85.5" y="64">PF4</text>
<text x="85.5" y="60.4">PF5</text>
<text x="87" y="65.7">37</text>
<text x="87" y="62.2">38</text>
<text x="47.9" y="69.3">13</text>
<text x="49.4" y="67.5">PC2</text>
<text x="49.4" y="71">PC3</text>
<text x="85.5" y="71">PF2</text>
<text x="85.5" y="67.5">PF3</text>
<text x="87" y="69.3">36</text>
<text x="85.5" y="74.5">PF1(TOSC2)</text>
<text x="87" y="76.3">34</text>
<text x="87" y="72.8">35</text>
<text x="47.9" y="79.8">16</text>
<text x="47.9" y="83.4">17</text>
<text x="49.4" y="81.6">PC4</text>
<text x="85.5" y="81.6">PE3</text>
<text x="85.5" y="78.1">PF0(TOSC1)</text>
<text x="87" y="83.4">32</text>
<text x="87" y="79.8">33</text>
<text x="47.9" y="86.9">18</text>
<text x="49.4" y="85.1">PC5</text>
<text x="49.4" y="88.7">PC6</text>
<text x="85.5" y="88.7">PE1</text>
<text x="85.5" y="85.1">PE2</text>
<text x="87" y="86.9">31</text>
<text x="47.9" y="90.4">19</text>
<text x="47.9" y="93.9">20</text>
<text x="49.4" y="92.2">PC7</text>
<text x="49.4" y="95.7">PD0</text>
<text x="85.5" y="92.2">PE0</text>
<text x="87" y="90.4">30</text>
<text x="47.9" y="97.5">21</text>
<text x="47.9" y="101">22</text>
<text x="49.4" y="99.2">PD1</text>
<text x="87" y="101">27</text>
<text x="245.4" y="97.5">1</text>
<text x="245.4" y="101">2</text>
<text x="246.9" y="99.2">VINA</text>
<text x="272.5" y="101">EP</text>
<text x="274" y="99.2">9</text>
<text x="47.9" y="104.5">23</text>
<text x="49.4" y="102.8">PD2</text>
<text x="49.4" y="106.3">PD3</text>
<text x="85.5" y="106.3">PD6</text>
<text x="85.5" y="102.8">PD7</text>
<text x="87" y="104.5">26</text>
<text x="245.4" y="104.5">3</text>
<text x="246.9" y="102.8">ENA</text>
<text x="246.9" y="106.3">VINB</text>
<text x="274" y="106.3">7</text>
<text x="47.9" y="108.1">24</text>
<text x="49.4" y="109.8">PD4</text>
<text x="85.5" y="109.8">PD5</text>
<text x="87" y="108.1">25</text>
<text x="245.4" y="108.1">4</text>
<text x="245.4" y="111.6">5</text>
<text x="246.9" y="109.8">ENB</text>
<text x="246.9" y="113.3">VOUTB</text>
<text x="272.5" y="108.1">VOUTA</text>
<text x="366" y="161">EP</text>
<text x="367.5" y="159.2">41</text>
<text x="310.7" y="162.7">1</text>
<text x="310.7" y="166.3">2</text>
<text x="312.2" y="164.5">CS_IN</text>
<text x="366" y="164.5">ST_STO</text>
<text x="367.5" y="166.3">39</text>
<text x="367.5" y="162.7">40</text>
<text x="251.1" y="173.3">1</text>
<text x="310.7" y="169.8">3</text>
<text x="312.2" y="168">ZMPP</text>
<text x="312.2" y="171.6">SRC</text>
<text x="366" y="171.6">ST_STO_OVDIS</text>
<text x="366" y="168">EN_SLEEP</text>
<text x="367.5" y="173.3">37</text>
<text x="367.5" y="169.8">38</text>
<text x="249.6" y="175.1">1</text>
<text x="249.6" y="178.6">2</text>
<text x="251.1" y="176.8">2</text>
<text x="366" y="178.6">ST_LOAD</text>
<text x="366" y="175.1">ST_STO_RDY</text>
<text x="367.5" y="176.8">36</text>
<text x="310.7" y="183.9">7</text>
<text x="312.2" y="185.7">BUFSRC</text>
<text x="366" y="185.7">STO_CFG[1]</text>
<text x="366" y="182.1">STO_CFG[2]</text>
<text x="367.5" y="183.9">34</text>
<text x="367.5" y="180.4">35</text>
<text x="310.7" y="187.4">8</text>
<text x="310.7" y="191">9</text>
<text x="312.2" y="189.2">LIN</text>
<text x="366" y="189.2">STO_CFG[0]</text>
<text x="367.5" y="191">32</text>
<text x="367.5" y="187.4">33</text>
<text x="312.2" y="192.7">LOUT</text>
<text x="366" y="196.3">EN_STO_FT</text>
<text x="366" y="192.7">T_MPP[1]</text>
<text x="367.5" y="194.5">31</text>
<text x="310.7" y="198">11</text>
<text x="310.7" y="201.5">12</text>
<text x="312.2" y="199.8">R_MPP[2]</text>
<text x="312.2" y="203.3">R_MPP[1]</text>
<text x="366" y="203.3">STO_PRIO</text>
<text x="366" y="199.8">T_MPP[0]</text>
<text x="367.5" y="201.5">29</text>
<text x="367.5" y="198">30</text>
<text x="310.7" y="205.1">13</text>
<text x="312.2" y="206.8">VINT</text>
<text x="366" y="206.8">EN_HP</text>
<text x="367.5" y="208.6">27</text>
<text x="367.5" y="205.1">28</text>
<text x="310.7" y="212.1">15</text>
<text x="312.2" y="213.9">R_MPP[0]</text>
<text x="366" y="210.4">STO_CFG[3]</text>
<text x="367.5" y="215.7">25</text>
<text x="310.7" y="219.2">17</text>
<text x="312.2" y="220.9">LOAD</text>
<text x="366" y="220.9">LOAD_CFG[0]</text>
<text x="366" y="217.4">LOAD_CFG[1]</text>
<text x="367.5" y="219.2">24</text>
<text x="43.2" y="226.2">1</text>
<text x="44.7" y="224.5">1</text>
<text x="310.7" y="222.7">18</text>
<text x="310.7" y="226.2">19</text>
<text x="312.2" y="224.5">BAL</text>
<text x="366" y="224.5">STO_OVCH</text>
<text x="367.5" y="226.2">22</text>
<text x="367.5" y="222.7">23</text>
<text x="43.2" y="229.8">2</text>
<text x="43.2" y="233.3">3</text>
<text x="44.7" y="228">2</text>
<text x="44.7" y="231.5">3</text>
<text x="143.8" y="229.8">1</text>
<text x="143.8" y="233.3">2</text>
<text x="145.2" y="228">1</text>
<text x="145.2" y="231.5">2</text>
<text x="265.5" y="231.5">1</text>
<text x="266.9" y="229.8">1</text>
<text x="266.9" y="233.3">2</text>
<text x="310.7" y="229.8">20</text>
<text x="312.2" y="228">STO</text>
<text x="312.2" y="231.5">EN_STO_CH</text>
<text x="366" y="231.5">STO_OVDIS</text>
<text x="366" y="228">STO_RDY</text>
<text x="367.5" y="229.8">21</text>
<text x="43.2" y="236.8">4</text>
<text x="43.8" y="240">5</text>
<text x="44.5" y="238.6">5</text>
<text x="44.7" y="235.1">4</text>
<text x="143.8" y="236.8">3</text>
<text x="145.2" y="235.1">3</text>
<text x="145.2" y="238.6">4</text>
<text x="265.5" y="235.1">2</text>
<text x="43.8" y="243.5">6</text>
<text x="44.5" y="242.1">6</text>
<text x="143.8" y="240.3">4</text>
<text x="144.4" y="243.5">5</text>
<text x="145.1" y="242.1">5</text>
<text x="145.1" y="245.6">6</text>
<text x="144.4" y="247.1">6</text>
</g>
<g font-size="3.2" fill="#f00">
<text x="253.1" y="35.7">VCC</text>
<text x="254.6" y="34">13</text>
<text x="85.5" y="49.8">VDD</text>
<text x="87" y="48.1">42</text>
<text x="47.9" y="72.8">14</text>
<text x="49.4" y="74.5">VDD</text>
<text x="85.5" y="99.2">AVDD</text>
<text x="87" y="97.5">28</text>
</g>
</svg>
